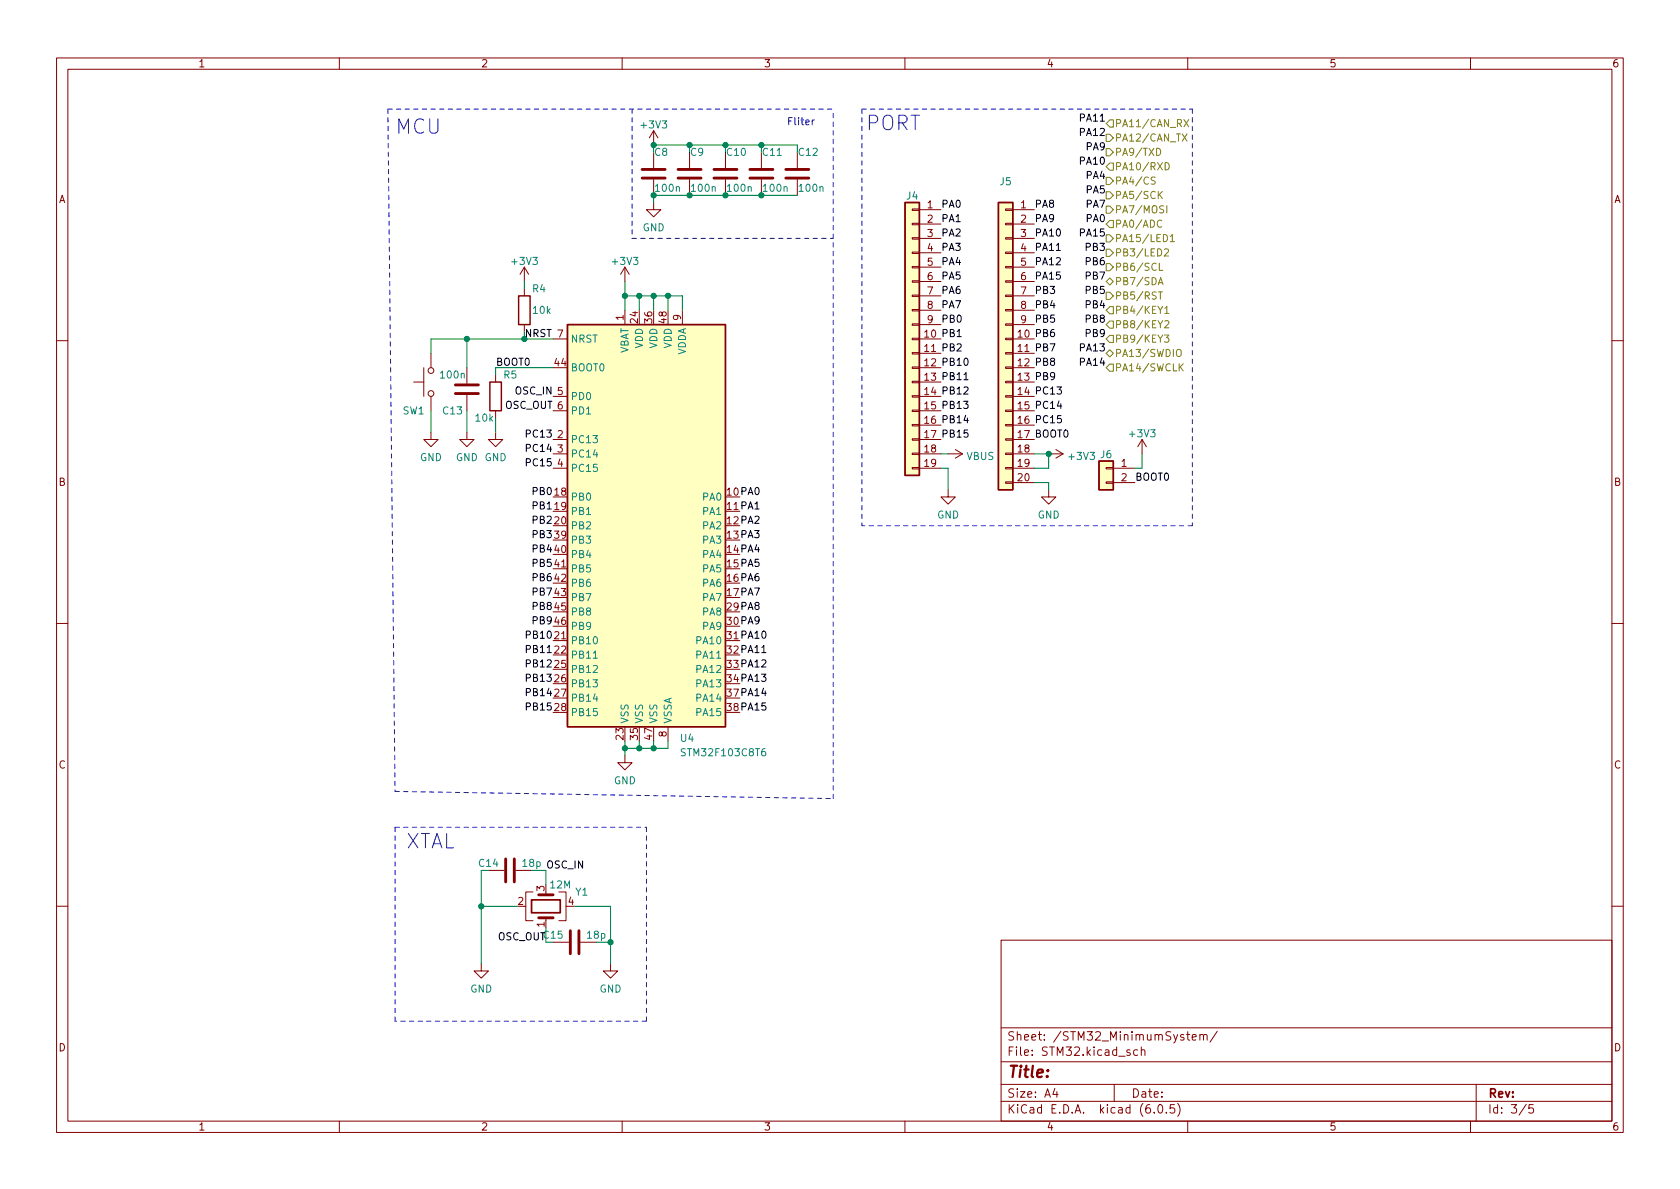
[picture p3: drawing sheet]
<svg xmlns="http://www.w3.org/2000/svg" width="297mm" height="210mm" viewBox="0 0 297 210" stroke-linecap="round" stroke-linejoin="round" font-family="sans-serif">
<g fill="none" stroke="#840000" stroke-width=".18">
<path d="M10 10.2h277v190.1h-277zM12 12.2h273v186.1h-273zM60 10.2v2M110 10.2v2M160 10.2v2M210 10.2v2M260 10.2v2M115.6 35.8v1.3h1.2l-1.2 1.2-1.3-1.2h1.3M115.6 23.1v2.5M115.6 26.9v2.8M115.6 31.7v2.8M115.6 23.1l-.8 1.3"/>
<path d="M115.6 23.1l.7 1.3M121.9 26.9v2.8M121.9 31.7v2.8M128.3 26.9v2.8M128.3 31.7v2.8M134.6 26.9v2.8M134.6 31.7v2.8M141 26.9v2.8M141 31.7v2.8M161.3 39.5h1.3v.2h-1.3zM161.3 37h1.3v.2h-1.3zM162.6 37.1h3.8"/>
<path d="M162.6 39.6h3.8M177.8 39.5h1.3v.2h-1.3zM177.8 37h1.3v.2h-1.3zM179.1 37.1h3.8M179.1 39.6h3.8M92.7 47.2v2.6M92.7 51v1.3M92.7 57.4v1.3M92.7 47.2l-.8 1.3M92.7 47.2l.8 1.3M97.8 59.9h2.5M110.5 47.2v2.6"/>
<path d="M110.5 54.9v2.5M110.5 47.2l-.8 1.3M110.5 47.2l.8 1.3M120.6 54.9v2.5M161.3 59.8h1.3v.3h-1.3zM161.3 57.3h1.3v.2h-1.3zM161.3 54.7h1.3v.3h-1.3zM161.3 52.2h1.3v.2h-1.3zM161.3 49.7h1.3v.2h-1.3zM161.3 47.1h1.3v.3h-1.3zM161.3 44.6h1.3v.2h-1.3zM161.3 42h1.3v.3h-1.3z"/>
<path d="M162.6 59.9h3.8M162.6 42.2h3.8M162.6 44.7h3.8M162.6 47.2h3.8M162.6 49.8h3.8M162.6 52.3h3.8M162.6 54.9h3.8M162.6 57.4h3.8M177.8 59.8h1.3v.3h-1.3zM177.8 57.3h1.3v.2h-1.3zM177.8 54.7h1.3v.3h-1.3zM177.8 52.2h1.3v.2h-1.3z"/>
<path d="M177.8 49.7h1.3v.2h-1.3zM177.8 47.1h1.3v.3h-1.3zM177.8 44.6h1.3v.2h-1.3zM177.8 42h1.3v.3h-1.3zM179.1 59.9h3.8M179.1 42.2h3.8M179.1 44.7h3.8M179.1 47.2h3.8M179.1 49.8h3.8M179.1 52.3h3.8M179.1 54.9h3.8M179.1 57.4h3.8"/>
<path d="M10 60.2h2M73.2 67.6h1.7M74.9 65v5.1M76.2 76.4v1.3h1.3l-1.3 1.3-1.3-1.3h1.3M76.2 62.5v2.5M76.2 70.1v2.5M82.5 76.4v1.3h1.3l-1.3 1.3-1.2-1.3h1.2M82.5 65v2.8M82.5 69.8v2.8M87.6 76.4v1.3h1.3l-1.3 1.3-1.2-1.3h1.2M87.6 66.3v1.3M87.6 72.6v1.3"/>
<path d="M97.8 70.1h2.5M97.8 72.6h2.5M97.8 77.7h2.5M161.3 77.6h1.3v.2h-1.3zM161.3 75.1h1.3v.2h-1.3zM161.3 72.5h1.3v.3h-1.3zM161.3 70h1.3v.2h-1.3zM161.3 67.4h1.3v.3h-1.3zM161.3 64.9h1.3v.2h-1.3zM161.3 62.4h1.3v.2h-1.3zM162.6 67.6h3.8M162.6 62.5h3.8"/>
<path d="M162.6 65h3.8M162.6 70.1h3.8M162.6 72.6h3.8M162.6 75.2h3.8M162.6 77.7h3.8M168.9 79.5l1.3 .8M177.8 77.6h1.3v.2h-1.3zM177.8 75.1h1.3v.2h-1.3zM177.8 72.5h1.3v.3h-1.3zM177.8 70h1.3v.2h-1.3zM177.8 67.4h1.3v.3h-1.3zM177.8 64.9h1.3v.2h-1.3z"/>
<path d="M177.8 62.4h1.3v.2h-1.3zM179.1 67.6h3.8M179.1 62.5h3.8M179.1 65h3.8M179.1 70.1h3.8M179.1 72.6h3.8M179.1 75.2h3.8M179.1 77.7h3.8M186.7 79.5l1.3 .8M201.9 77.7l-.7 1.3M201.9 77.7v2.6M201.9 77.7l.8 1.3"/>
<path d="M285 60.2h2M97.8 80.3h2.5M97.8 82.8h2.5M161.3 82.7h1.3v.2h-1.3zM161.3 80.1h1.3v.3h-1.3zM162.6 80.3h3.8M162.6 82.8h3.8M167.6 86.6v1.3h1.3l-1.3 1.2-1.2-1.2h1.2M167.6 80.3h2.6M170.2 80.3l-1.3 .7M177.8 85.2h1.3v.3h-1.3zM177.8 82.7h1.3v.2h-1.3z"/>
<path d="M177.8 80.1h1.3v.3h-1.3zM179.1 80.3h3.8M179.1 82.8h3.8M179.1 85.3h3.8M185.4 86.6v1.3h1.3l-1.3 1.2-1.3-1.2h1.3M185.4 80.3h2.6M188 80.3l-1.3 .7M195.6 85.2h1.2v.3h-1.2zM195.6 82.7h1.2v.2h-1.2zM196.8 82.8h3.9M196.8 85.3h3.9M10 110.2h2"/>
<path d="M97.8 113.3h2.5M97.8 100.6h2.5M285 110.2h2M110.5 133.6v1.3h1.3l-1.3 1.2-1.3-1.2h1.3M118.1 128.5v2.6M86.4 153.9h2.8M91.2 153.9h2.8M94.2 157.7h-1.2v5.1h1.2M96.5 157.7v.5M98.8 157.7h1.3v5.1h-1.3M10 160.2h2M85.1 170.4v1.3h1.3l-1.3 1.3-1.3-1.3h1.3"/>
<path d="M96.5 162.3v.5M97.8 166.6h2.8M102.6 166.6h2.8M107.9 170.4v1.3h1.3l-1.3 1.3-1.2-1.3h1.2M177 166.3h108v32h-108zM285 160.2h2M60 198.3v2M110 198.3v2M160 198.3v2M177 194.8h108M177 191.8h108M177 187.8h108"/>
<path d="M177 181.8h108M186.5 192.5l-.4 1h1M186.9 193v1M197 191.8v3M199.8 185.7l-.4-.1-.2 .2 .1 .3 .5 .1v.4h-.6M201.1 185.7l-.4-.1-.3 .3v.4l.2 .3h.5M201.8 185.8l.2-.2 .4 .1v.9M201.8 185.1v1.5M204.1 196.7v.1M204.9 195.4l.2-.1a.81 .81 0 0 1 .6 .7 .81 .81 0 0 1-.3 .8h-.2a.81 .81 0 0 1-.6-.6 .81 .81 0 0 1 .3-.8zM206.2 196.7v.1M207.6 195.3h-.7v.7l.2-.1 .5 .1 .1 .2-.1 .5-.2 .1-.5-.1"/>
<path d="M208.2 195.1a1.72 1.72 0 0 1 0 2.3M209.8 182.9h.6M210 198.3v2M210 182.4v1.3l.4 .2M210.8 183.4l.7-.1-.1-.3-.4-.1-.2 .2 .1 .8h.5M212.1 183.1l.3-.2 .3 .1 .1 .9M212.1 182.9v1M212.8 183.1l.2-.2 .4 .1v.9M215.2 182.4l-1.3 1.9M260 198.3v2M261 191.8v6.5M269.9 195.3l-1.3 1.9"/>
<path d="M271.1 195.3h-.7l-.1 .7 .2-.1 .5 .1 .2 .2-.1 .5-.2 .1-.6-.1"/>
<circle cx="76.2" cy="69.6" r=".51"/>
<circle cx="76.2" cy="65.5" r=".51"/>
</g>
<g fill="#ffffc2" stroke="#ffffc2" stroke-width=".18">
<path d="M160 35.8h2.6v48.3h-2.6z"/>
<path d="M100.3 57.4h28v71.1h-28z"/>
<path d="M194.3 81.5h2.5v5.1h-2.5z"/>
<path d="M176.5 35.8h2.6v50.8h-2.6z"/>
</g>
<path d="M160 35.8h2.6v48.3h-2.6zM176.5 35.8h2.6v50.8h-2.6zM91.7 52.3h2v5.1h-2zM100.3 57.4h28v71.1h-28zM86.6 67.6h2v5h-2zM194.3 81.5h2.5v5.1h-2.5z" fill="none" stroke="#840000" stroke-width=".25"/>
<g fill="none" stroke="#840000" stroke-width=".51">
<path d="M113.5 31.5h4.1M113.5 30h4.1M119.9 31.5h4.1M119.9 30h4.1M126.2 31.5h4.1M126.2 30h4.1M132.6 31.5h4.1M132.6 30h4.1M138.9 31.5h4.1M138.9 30h4.1M80.5 68.1h4.1M80.5 69.6h4.1"/>
<path d="M89.4 151.9v4.1M90.9 151.9v4.1M95.2 158.2h2.6M95.2 162.3h2.6M100.8 164.6v4.1M102.4 164.6v4.1"/>
</g>
<path d="M104.9 116.4h.7" fill="none" stroke="#008484" stroke-width=".18"/>
<path d="M94 159.1h5.1v2.3h-5.1z" fill="none" stroke="#840000" stroke-width=".3"/>
<g fill="none" stroke="#848400" stroke-width=".18">
<path d="M195.6 33.9h.6l.6 .6-.6 .7h-.6zM195.6 21.8l.6-.6h.6v1.3h-.6zM195.6 39.6l.6-.6h.6v1.3h-.6zM195.6 23.7h.6l.6 .7-.6 .6h-.6zM195.6 26.3h.6l.6 .6-.6 .7h-.6zM195.6 29.5l.6-.7h.6v1.3h-.6zM195.6 36.4h.6l.6 .7-.6 .6h-.6zM195.6 31.4h.6l.6 .6-.6 .6h-.6zM204.3 31.4l-.5-.1-.2 .1v.4l.5 .2 .2 .3-.3 .3-.5-.1M204.5 26.2a.64 .64 0 0 1 .7 .7 .64 .64 0 0 1-.7 .6zM205 34.4l.5 .7M205.4 39a.6 .6 0 0 0-.8 .5 .6 .6 0 0 0 .6 .7l.2-.1"/>
<path d="M205.5 33.8l-.7 .8M206 28.8a.64 .64 0 0 1 .7 .6 .64 .64 0 0 1-.7 .6zM206.3 36.4v1.3M209 23.7l.9 1.3M209.3 21.1l.9 1.3M209.9 23.7l-.9 1.3M210.2 21.1l-.9 1.3M195.6 59.9l.6-.6h.6v1.3h-.6zM195.6 57.4l.6-.6h.6v1.2h-.6zM195.6 49.8l.6-.7 .6 .7-.6 .6zM195.6 51.7h.6l.6 .6-.6 .7h-.6zM195.6 44.1h.6l.6 .6-.6 .6h-.6z"/>
<path d="M195.6 46.6h.6l.6 .6-.6 .7h-.6zM195.6 41.5h.6l.6 .7-.6 .6h-.6zM196.2 54.2h.6v1.3h-.6l-.6-.6zM204.8 50.4l.4-1.3 .4 1.3M204.8 51.6h.7M204.9 50h.6M205 46.5v1.3h.6M205.2 51.6v1.3M205.9 59.2h.8l-.5 .5 .4 .1v.6l-.2 .1-.5-.1M205.9 44.1l.5-.1 .2 .4-.8 .9h.8M205.9 56.8l.5-.1 .3 .4-.8 .9h.8M205.9 54.5l.4-.3v1.2"/>
<path d="M205.9 55.4h.8M206.9 41.8l.4-.3v1.2M206.9 42.7h.7M195.6 62.5l.6-.7 .6 .7-.6 .6zM196.2 64.4h.6v1.3h-.6l-.6-.7zM208.1 62l.2-.2a.43 .43 0 0 1 .5 .4v.4a.42 .42 0 0 1-.4 .5 .42 .42 0 0 1-.4-.5zM208.7 64.9l.5 .7M209.2 64.3l-.7 .7"/>
</g>
<path d="M186.8 44.3h.7M170.4 67.1h.8M134.7 115.4h.7" fill="none" stroke="#000" stroke-width=".18"/>
<path d="M143.6 21.2v.9M144 21.2l-.4 .3" fill="none" stroke="#0000c2" stroke-width=".18"/>
<g fill="none" stroke="#0000c2" stroke-width=".18" stroke-dasharray=".8 .8">
<path d="M68.6 19.3l1.2 120.6M68.6 19.3h78.7M111.8 19.3v22.9M152.4 19.3v73.7M152.4 19.3h58.4M210.8 19.3v73.7M111.8 42.2h35.5M210.8 93h-58.4M69.8 139.9l77.5 1.3M69.8 146.3v34.3M69.8 146.3h44.5M114.3 146.3v34.3"/>
<path d="M147.3 141.2v-121.9M114.3 180.6h-44.5"/>
</g>
<g fill="none" stroke="#008400" stroke-width=".18">
<path d="M115.6 25.6h25.4M141 34.5h-25.4v1.3M82.5 59.9v5.1M92.7 49.8v1.2M97.8 59.9h-21.6v2.6M110.5 52.3h10.1v2.6M110.5 49.8v5.1M113 52.3v2.6M115.6 52.3v2.6M118.1 52.3v2.6M76.2 72.6v3.8M82.5 72.6v3.8"/>
<path d="M87.6 73.9v2.5M97.8 65h-10.2v1.3M166.4 82.8h1.2v3.8M166.4 80.3h1.2M182.9 80.3h2.5v2.5h-2.5M182.9 85.3h2.5v1.3M201.9 80.3v2.5h-1.2M110.5 131.1v2.5M113 131.1v1.2M115.6 131.1v1.2M118.1 131.1v1.2h-7.6M85.1 153.9v16.5"/>
<path d="M96.5 153.9v2.6M85.1 160.3h6.3M101.6 160.3h6.3v10.1M105.4 166.6h2.5"/>
</g>
<g fill="#008400" stroke="#008400" stroke-width=".18">
<circle cx="121.9" cy="34.5" r=".46"/>
<circle cx="128.3" cy="34.5" r=".46"/>
<circle cx="134.6" cy="25.6" r=".46"/>
<circle cx="115.6" cy="25.6" r=".46"/>
<circle cx="121.9" cy="25.6" r=".46"/>
<circle cx="128.3" cy="25.6" r=".46"/>
<circle cx="134.6" cy="34.5" r=".46"/>
<circle cx="115.6" cy="34.5" r=".46"/>
<circle cx="110.5" cy="132.3" r=".46"/>
<circle cx="107.9" cy="166.6" r=".46"/>
<circle cx="185.4" cy="80.3" r=".46"/>
<circle cx="115.6" cy="132.3" r=".46"/>
<circle cx="113" cy="132.3" r=".46"/>
<circle cx="92.7" cy="59.9" r=".46"/>
<circle cx="110.5" cy="52.3" r=".46"/>
<circle cx="82.5" cy="59.9" r=".46"/>
<circle cx="115.6" cy="52.3" r=".46"/>
<circle cx="113" cy="52.3" r=".46"/>
<circle cx="118.1" cy="52.3" r=".46"/>
<circle cx="85.1" cy="160.3" r=".46"/>
</g>
<g font-size="3.5" fill="#0000c2">
<text x="69.8" y="23.7">MCU</text>
<text x="153" y="23">PORT</text>
<text x="71.8" y="150">XTAL</text>
</g>
<text font-size="2.8" fill="#840000" x="178" y="190.6">Title:</text>
<g font-size="2.1" fill="#840000">
<text x="178" y="184">Sheet: /STM32_MinimumSystem/</text>
<text x="178" y="186.7">File: STM32.kicad_sch</text>
<text x="178" y="196.9">KiCad E.D.A. kicad (6.0.5)</text>
<text x="178" y="194.1">Size: A4</text>
<text x="200" y="194.1">Date:</text>
<text x="263" y="194.1">Rev:</text>
<text x="263" y="196.9">Id: 3/5</text>
</g>
<g font-size="1.8" fill="#840000">
<text x="35" y="11.9">1</text>
<text x="85" y="11.9">2</text>
<text x="135" y="11.9">3</text>
<text x="185" y="11.9">4</text>
<text x="235" y="11.9">5</text>
<text x="285" y="11.9">6</text>
<text x="10.3" y="35.9">A</text>
<text x="285.3" y="35.9">A</text>
<text x="164" y="36.8">1</text>
<text x="164" y="39.4">2</text>
<text x="164" y="41.9">3</text>
<text x="180.5" y="36.8">1</text>
<text x="180.5" y="39.4">2</text>
<text x="180.5" y="41.9">3</text>
<text x="164" y="44.4">4</text>
<text x="164" y="47">5</text>
<text x="180.5" y="44.4">4</text>
<text x="180.5" y="47">5</text>
<text x="164" y="49.5">6</text>
<text x="164" y="52.1">7</text>
<text x="180.5" y="49.5">6</text>
<text x="180.5" y="52.1">7</text>
<text x="110.2" y="56.6" transform="rotate(-90 110.2 56.6)">1</text>
<text x="112.8" y="57.1" transform="rotate(-90 112.8 57.1)">24</text>
<text x="115.3" y="57.1" transform="rotate(-90 115.3 57.1)">36</text>
<text x="117.9" y="57.1" transform="rotate(-90 117.9 57.1)">48</text>
<text x="120.4" y="56.6" transform="rotate(-90 120.4 56.6)">9</text>
<text x="164" y="54.6">8</text>
<text x="164" y="57.1">9</text>
<text x="180.5" y="54.6">8</text>
<text x="180.5" y="57.1">9</text>
<text x="98.1" y="64.8">44</text>
<text x="98.6" y="77.5">2</text>
<text x="98.6" y="80">3</text>
<text x="98.6" y="82.5">4</text>
<text x="163.5" y="80">18</text>
<text x="163.5" y="82.5">19</text>
<text x="180" y="80">18</text>
<text x="180" y="82.5">19</text>
<text x="198.3" y="82.5">1</text>
<text x="10.3" y="85.9">B</text>
<text x="98.1" y="87.6">18</text>
<text x="180" y="85.1">20</text>
<text x="198.3" y="85.1">2</text>
<text x="285.3" y="85.9">B</text>
<text x="98.1" y="90.2">19</text>
<text x="98.1" y="92.7">20</text>
<text x="98.1" y="95.2">39</text>
<text x="98.1" y="97.8">40</text>
<text x="98.1" y="100.3">41</text>
<text x="98.1" y="102.9">42</text>
<text x="98.1" y="105.4">43</text>
<text x="98.1" y="107.9">45</text>
<text x="98.1" y="113">21</text>
<text x="98.1" y="110.5">46</text>
<text x="98.1" y="115.6">22</text>
<text x="98.1" y="118.1">25</text>
<text x="98.1" y="120.6">26</text>
<text x="98.1" y="123.2">27</text>
<text x="98.1" y="125.7">28</text>
<text x="110.2" y="130.8" transform="rotate(-90 110.2 130.8)">23</text>
<text x="112.8" y="130.8" transform="rotate(-90 112.8 130.8)">35</text>
<text x="115.3" y="130.8" transform="rotate(-90 115.3 130.8)">47</text>
<text x="117.9" y="130.3" transform="rotate(-90 117.9 130.3)">8</text>
<text x="10.3" y="135.9">C</text>
<text x="285.3" y="135.9">C</text>
<text x="91.6" y="160">2</text>
<text x="96.3" y="157.6" transform="rotate(-90 96.3 157.6)">3</text>
<text x="100.5" y="160">4</text>
<text x="96.3" y="163.9" transform="rotate(-90 96.3 163.9)">1</text>
<text x="10.3" y="185.9">D</text>
<text x="285.3" y="185.9">D</text>
<text x="35" y="199.9">1</text>
<text x="85" y="199.9">2</text>
<text x="135" y="199.9">3</text>
<text x="185" y="199.9">4</text>
<text x="235" y="199.9">5</text>
<text x="285" y="199.9">6</text>
</g>
<g font-size="1.8" fill="#008484">
<text x="113.5" y="22.7">+3V3</text>
<text x="116" y="33.9">100n</text>
<text x="122.4" y="33.9">100n</text>
<text x="128.7" y="33.9">100n</text>
<text x="135.1" y="33.9">100n</text>
<text x="141.4" y="33.9">100n</text>
<text x="160.3" y="35.3">J4</text>
<text x="176.8" y="32.7">J5</text>
<text x="113.6" y="40.9">GND</text>
<text x="90.6" y="46.8">+3V3</text>
<text x="108.4" y="46.8">+3V3</text>
<text x="94.2" y="51.7">R4</text>
<text x="94.3" y="55.5">10k</text>
<text x="100.8" y="65.7">BOOT0</text>
<text x="100.8" y="60.6">NRST</text>
<text x="111.1" y="62.7" transform="rotate(-90 111.1 62.7)">VBAT</text>
<text x="113.7" y="61.6" transform="rotate(-90 113.7 61.6)">VDD</text>
<text x="116.2" y="61.6" transform="rotate(-90 116.2 61.6)">VDD</text>
<text x="118.7" y="61.6" transform="rotate(-90 118.7 61.6)">VDD</text>
<text x="121.3" y="62.9" transform="rotate(-90 121.3 62.9)">VDDA</text>
<text x="78" y="66.9">100n</text>
<text x="89.1" y="66.9">R5</text>
<text x="100.8" y="70.7">PD0</text>
<text x="71.2" y="73.3">SW1</text>
<text x="78.4" y="73.3">C13</text>
<text x="84.1" y="74.5">10k</text>
<text x="100.8" y="73.3">PD1</text>
<text x="199.8" y="77.3">+3V3</text>
<text x="74.2" y="81.5">GND</text>
<text x="80.6" y="81.5">GND GND</text>
<text x="100.8" y="78.4">PC13</text>
<text x="100.8" y="80.9">PC14</text>
<text x="100.8" y="83.4">PC15</text>
<text x="170.9" y="81.3">VBUS</text>
<text x="189.1" y="81.3">+3V3</text>
<text x="194.6" y="81">J6</text>
<text x="100.8" y="88.5">PB0</text>
<text x="124.3" y="88.5">PA0</text>
<text x="100.8" y="91.1">PB1</text>
<text x="100.8" y="93.6">PB2</text>
<text x="124.3" y="91.1">PA1</text>
<text x="124.3" y="93.6">PA2</text>
<text x="165.7" y="91.7">GND</text>
<text x="183.5" y="91.7">GND</text>
<text x="100.8" y="96.1">PB3</text>
<text x="100.8" y="98.7">PB4</text>
<text x="100.8" y="101.2">PB5</text>
<text x="124.3" y="96.1">PA3</text>
<text x="124.3" y="98.7">PA4</text>
<text x="124.3" y="101.2">PA5</text>
<text x="100.8" y="103.8">PB6</text>
<text x="100.8" y="106.3">PB7</text>
<text x="124.3" y="103.8">PA6</text>
<text x="124.3" y="106.3">PA7</text>
<text x="100.8" y="113.9">PB10</text>
<text x="100.8" y="108.8">PB8</text>
<text x="100.8" y="111.4">PB9</text>
<text x="123.3" y="113.9">PA10</text>
<text x="124.3" y="108.8">PA8</text>
<text x="124.3" y="111.4">PA9</text>
<text x="100.8" y="116.5">PB11</text>
<text x="100.8" y="119">PB12</text>
<text x="123.3" y="116.5">PA11</text>
<text x="123.3" y="119">PA12</text>
<text x="100.8" y="121.5">PB13</text>
<text x="100.8" y="124.1">PB14</text>
<text x="123.3" y="121.5">PA13</text>
<text x="123.3" y="124.1">PA14</text>
<text x="100.8" y="126.6">PB15</text>
<text x="111.1" y="128" transform="rotate(-90 111.1 128)">VSS</text>
<text x="113.7" y="128" transform="rotate(-90 113.7 128)">VSS</text>
<text x="116.2" y="128" transform="rotate(-90 116.2 128)">VSS</text>
<text x="118.7" y="128" transform="rotate(-90 118.7 128)">VSSA</text>
<text x="120.3" y="131.2">U4</text>
<text x="123.3" y="126.6">PA15</text>
<text x="120.9" y="133.7">STM32F103C8T6</text>
<text x="108.5" y="138.7">GND</text>
<text x="97.3" y="157.1">12M</text>
<text x="101.8" y="158.4">Y1</text>
<text x="103.9" y="166">18p</text>
<text x="83.1" y="175.5">GND</text>
<text x="106" y="175.5">GND</text>
</g>
<text font-size="1.8" fill="#0000c2" x="139.1" y="22.1">Fliter</text>
<g font-size="1.8">
<text x="191.2" y="21.5">PA11</text>
<text x="191.2" y="24">PA12</text>
<text x="191.2" y="29.1">PA10</text>
<text x="192.1" y="26.6">PA9</text>
<text x="192.1" y="31.6">PA4</text>
<text x="192.1" y="34.2">PA5</text>
<text x="166.4" y="36.7">PA0</text>
<text x="166.4" y="39.3">PA1</text>
<text x="166.4" y="41.8">PA2</text>
<text x="182.9" y="36.7">PA8</text>
<text x="182.9" y="39.3">PA9</text>
<text x="182.9" y="41.8">PA10</text>
<text x="191.2" y="41.8">PA15</text>
<text x="192.1" y="39.3">PA0</text>
<text x="192.1" y="36.7">PA7</text>
<text x="166.4" y="44.3">PA3</text>
<text x="166.4" y="46.9">PA4</text>
<text x="182.9" y="44.3">PA11</text>
<text x="182.9" y="46.9">PA12</text>
<text x="192.1" y="46.9">PB6</text>
<text x="192.1" y="44.3">PB3</text>
<text x="166.4" y="49.4">PA5</text>
<text x="166.4" y="52">PA6</text>
<text x="182.9" y="52">PB3</text>
<text x="182.9" y="49.4">PA15</text>
<text x="192.1" y="52">PB5</text>
<text x="192.1" y="49.4">PB7</text>
<text x="163.5" y="59.7">10 PB1</text>
<text x="166.4" y="54.5">PA7</text>
<text x="166.4" y="57">PB0</text>
<text x="180" y="59.7">10 PB6</text>
<text x="182.9" y="57">PB5</text>
<text x="182.9" y="54.5">PB4</text>
<text x="192.1" y="54.5">PB4</text>
<text x="192.1" y="57">PB8</text>
<text x="192.1" y="59.6">PB9</text>
<text x="87.6" y="64.7">BOOT0</text>
<text x="163.5" y="62.2">11 PB2</text>
<text x="163.5" y="64.8">12 PB10</text>
<text x="180" y="62.2">11 PB7</text>
<text x="180" y="64.8">12 PB8</text>
<text x="191.2" y="62.1">PA13</text>
<text x="191.2" y="64.7">PA14</text>
<text x="91.2" y="69.7">OSC_IN 5</text>
<text x="163.5" y="67.3">13 PB11</text>
<text x="163.5" y="69.8">14 PB12</text>
<text x="180" y="67.3">13 PB9</text>
<text x="180" y="69.8">14 PC13</text>
<text x="89.2" y="72.3">OSC_OUT 6</text>
<text x="93.4" y="77.4">PC13</text>
<text x="163.5" y="72.4">15 PB13</text>
<text x="163.5" y="74.9">16 PB14</text>
<text x="163.5" y="77.5">17 PB15</text>
<text x="180" y="72.4">15 PC14</text>
<text x="180" y="74.9">16 PC15</text>
<text x="180" y="77.5">17 BOOT0</text>
<text x="93.4" y="82.4">PC15</text>
<text x="93.4" y="79.9">PC14</text>
<text x="94.3" y="87.5">PB0</text>
<text x="128.6" y="87.6">10PA0</text>
<text x="200.7" y="85">BOOT0</text>
<text x="94.3" y="95.1">PB3</text>
<text x="94.3" y="92.6">PB2</text>
<text x="94.3" y="90.1">PB1</text>
<text x="128.6" y="90.2">11PA1</text>
<text x="128.6" y="92.7">12PA2</text>
<text x="128.6" y="95.2">13PA3</text>
<text x="94.3" y="100.2">PB5</text>
<text x="94.3" y="97.7">PB4</text>
<text x="128.6" y="97.8">14PA4</text>
<text x="128.6" y="100.3">15PA5</text>
<text x="94.3" y="107.8">PB8</text>
<text x="94.3" y="105.3">PB7</text>
<text x="94.3" y="102.8">PB6</text>
<text x="128.6" y="102.9">16PA6</text>
<text x="128.6" y="105.4">17PA7</text>
<text x="128.6" y="107.9">29PA8</text>
<text x="93.4" y="112.9">PB10</text>
<text x="94.3" y="110.4">PB9</text>
<text x="128.6" y="110.5">30PA9</text>
<text x="128.6" y="113">31PA10</text>
<text x="93.4" y="115.5">PB11</text>
<text x="93.4" y="118">PB12</text>
<text x="128.6" y="115.6">32PA11</text>
<text x="128.6" y="118.1">33PA12</text>
<text x="93.4" y="123.1">PB14</text>
<text x="93.4" y="120.5">PB13</text>
<text x="93.4" y="125.6">PB15</text>
<text x="128.6" y="120.6">34PA13</text>
<text x="128.6" y="123.2">37PA14</text>
<text x="128.6" y="125.7">38PA15</text>
</g>
<g font-size="1.8" fill="#848400">
<text x="197" y="22.5">PA11/CAN_RX</text>
<text x="197" y="25">PA12/CAN_TX</text>
<text x="197" y="27.6">PA9/TXD</text>
<text x="197" y="35.2">PA5/SCK</text>
<text x="197" y="30.1">PA10/RXD</text>
<text x="197" y="32.6">PA4/CS</text>
<text x="197" y="40.3">PA0/ADC</text>
<text x="197" y="37.7">PA7/MOSI</text>
<text x="197" y="45.3">PB3/LED2</text>
<text x="197" y="47.9">PB6/SCL</text>
<text x="197" y="42.8">PA15/LED1</text>
<text x="197" y="50.4">PB7/SDA</text>
<text x="197" y="53">PB5/RST</text>
<text x="197" y="58">PB8/KEY2</text>
<text x="197" y="55.5">PB4/KEY1</text>
<text x="197" y="60.6">PB9/KEY3</text>
<text x="197" y="63.1">PA13/SWDIO</text>
<text x="197" y="65.7">PA14/SWCLK</text>
</g>
<g font-size="1.8" fill="#008400">
<text x="115.8" y="27.6">C8</text>
<text x="122.1" y="27.6">C9</text>
<text x="128.6" y="27.6">C10</text>
<text x="134.9" y="27.6">C11</text>
<text x="141.3" y="27.6">C12</text>
<text x="92.7" y="59.6">NRST 7</text>
<text x="84.7" y="153.3">C14</text>
<text x="92.5" y="153.3">18p OSC_IN</text>
<text x="88" y="166.3">OSC_OUTC15</text>
</g>
</svg>
